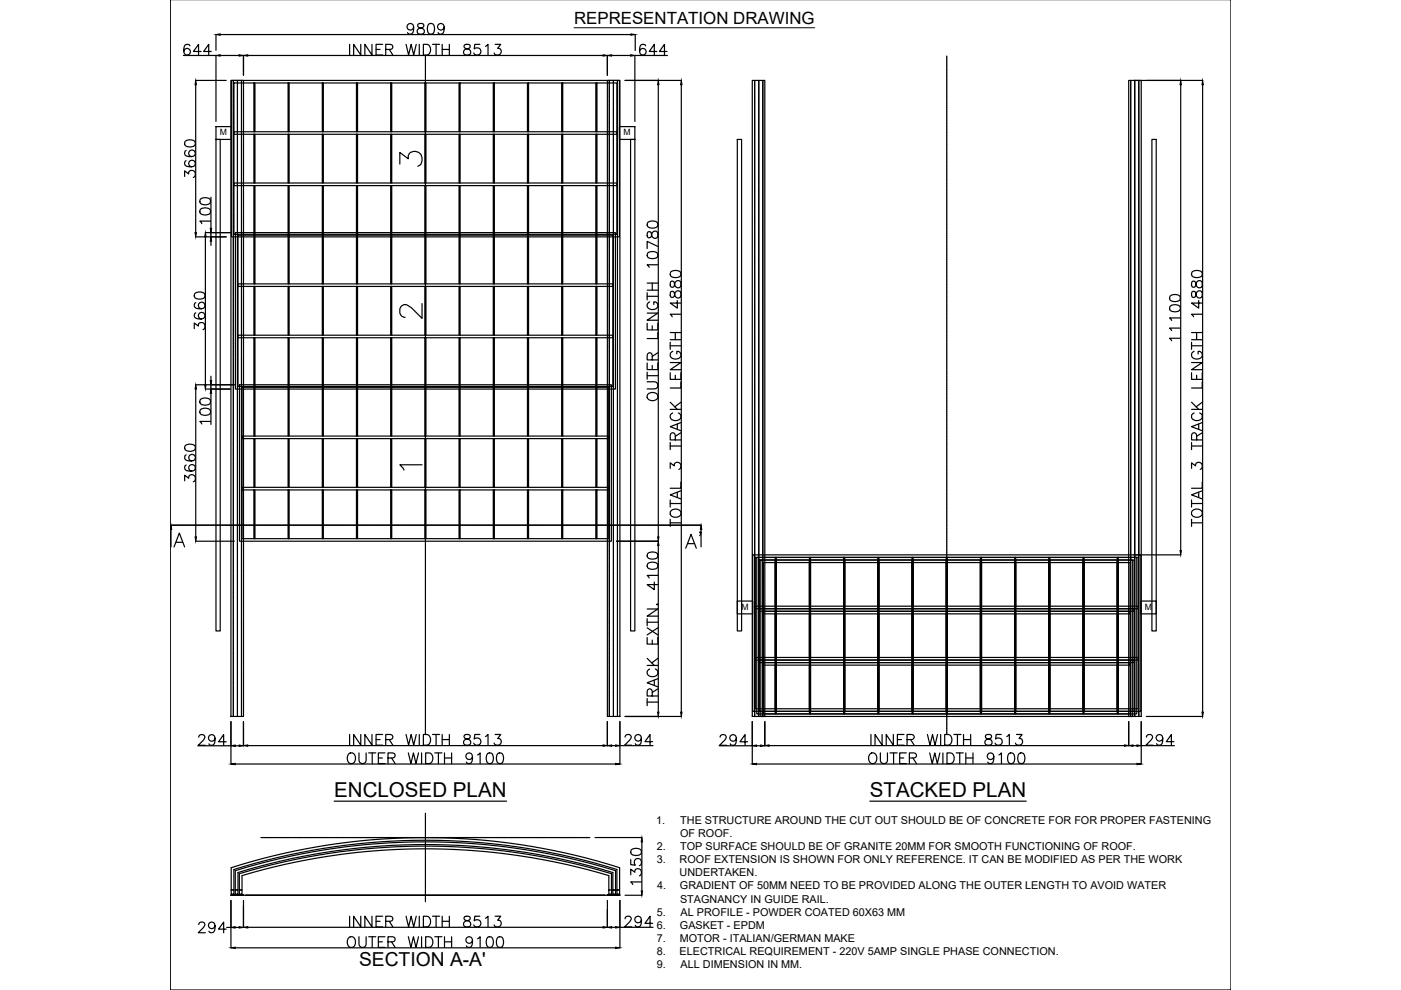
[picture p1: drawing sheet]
<svg xmlns="http://www.w3.org/2000/svg" width="297mm" height="210mm" viewBox="0 0 297 210" stroke-linecap="round" stroke-linejoin="round" font-family="sans-serif">
<!-- layer: 0 -->
<g fill="none" stroke="#000" stroke-width=".25">
<path d="M36.1 -.1v210h224.9v-210M38.9 11.8h6.9M40.3 9.7a.68 .68 0 0 0-1-.2 1.35 1.35 0 0 0 .3 2.2 .71 .71 0 0 0 .8-.7 .71 .71 0 0 0-.7-.7 .71 .71 0 0 0-.7 .6M41.5 17.1h6.5M41.5 18v31.3M42.6 10.9h-1.6l1.1-1.5v2.3M44.8 10.9h-1.6l1.1-1.5v2.3M45.8 7.3v3.4M45.8 11.7v14.1M46.7 11.8h4M46.7 7.3h87.1M49 17.1h2.6v134.8h-2.6z"/>
<path d="M51.6 11.7v4.3M52.5 11.8h75.4M74.1 9.4v2.3M76.5 9.4v2.3l-1.5-2.3v2.3M78.9 9.4v2.3l-1.5-2.3v2.3M79.7 10.5h.9M81.1 9.4h-1.4v2.3h1.4M81.8 10.5l1.3-.1a.53 .53 0 0 0 0-.9l-1.3-.1v2.3M82.5 10.5l.8 1.2M86.1 9.4l.5 2.3 .6-2.3 .5 2.3 .6-2.3M87.7 5.7a.71 .71 0 0 1-1 .6 .71 .71 0 0 1-.2-1.1 .71 .71 0 0 1 1.1 .1 2.02 2.02 0 0 1-.2 1.8 .64 .64 0 0 1-1-.2M88.7 5.1a.45 .45 0 0 0 .2 .7 .84 .84 0 0 1 .9 .3 .84 .84 0 0 1 .1 .9 .81 .81 0 0 1-.9 .2 .81 .81 0 0 1-.5-.7 1.36 1.36 0 0 1 1.3-.8l.1-.4a.86 .86 0 0 0-1.2-.2z"/>
<path d="M88.9 9.4v2.3M89.8 9.4h.7a1.2 1.2 0 0 1 .8 1.1 1.2 1.2 0 0 1-.8 1.2h-.7zM90.9 5.1a.74 .74 0 0 1 1.1 .3 1.86 1.86 0 0 1-.2 1.7 .72 .72 0 0 1-1.1-.3 1.86 1.86 0 0 1 .2-1.7zM91.7 9.4h1.5M92.5 9.4v2.3M93.8 9.4v2.3M93.8 10.5h1.5M94.2 5.7a.71 .71 0 0 1-1 .6 .71 .71 0 0 1-.3-1.1 .71 .71 0 0 1 1.2 .1 1.98 1.98 0 0 1-.3 1.8 .66 .66 0 0 1-.9-.2M95.3 9.4v2.3M98.5 9.5a.45 .45 0 0 0 .2 .8 .95 .95 0 0 1 1.1 .9 .75 .75 0 0 1-1 .5 .75 .75 0 0 1-.4-1l1-.4a.45 .45 0 0 0 .2-.8zM101.7 9.4h-1l-.2 1a.8 .8 0 0 1 1.3-.1 .8 .8 0 0 1-.2 1.3 .8 .8 0 0 1-1.2-.4M102.9 9.8l.6-.4v2.3"/>
<path d="M105 9.4h1.2l-.7 .9a.73 .73 0 0 1 .8 .8 .73 .73 0 0 1-1 .6l-.3-.1-.2-.4M128.8 17.1h2.6v134.8h-2.6zM128.8 11.7v4.3M129.7 11.8h4M132.5 17.1h12M134.6 11.8h6.9M134.6 11.7v14.1M134.7 7.3v3.4M136.9 9.7a.65 .65 0 0 0-.6-.3 .65 .65 0 0 0-.6 .4 1.32 1.32 0 0 0 .5 1.9 .7 .7 0 0 0 .8-.7 .7 .7 0 0 0-.6-.7 .7 .7 0 0 0-.8 .6M139.3 10.9h-1.6l1-1.5v2.3M139.6 18v95.8M141.4 10.9h-1.6l1.1-1.5v2.3"/>
<path d="M144.4 18v133M159.5 17.1h2.7v134.8h-2.7zM239.3 17.1h2.7v134.8h-2.7zM240.4 17.1h14.6M250.3 18v98.7M255 18v133M39.1 37.4v-1.2l.9 .7a.76 .76 0 0 1 1.1-.7 .76 .76 0 0 1 .2 1.2l-.3 .2M39.3 30a1.73 1.73 0 0 1 2 0 .73 .73 0 0 1-.3 1 1.82 1.82 0 0 1-1.7-.2zM39.5 34.1a.65 .65 0 0 0-.4 .6 .65 .65 0 0 0 .5 .6 1.68 1.68 0 0 0 1.7-.3 .7 .7 0 0 0-.3-1 .7 .7 0 0 0-1 .5 .7 .7 0 0 0 .6 .9M39.5 31.9a.65 .65 0 0 0-.4 .6 .65 .65 0 0 0 .5 .6 1.68 1.68 0 0 0 1.7-.2 .7 .7 0 0 0-.3-1 .7 .7 0 0 0-1 .4 .7 .7 0 0 0 .6 .9M45.8 26.8h3.3v2.8h-3.3zM45.8 29.6h.9v104.2h-.9z"/>
<path d="M131.3 26.8h3.3v2.8h-3.3zM133.7 29.6h.9v104.2h-.9zM156.3 29.6h.9v104.2h-.9zM244.2 29.6h.9v104.2h-.9zM41.5 50.2h6.5M42.5 44.4a1.78 1.78 0 0 1 2 0 .74 .74 0 0 1-.3 1.1 1.9 1.9 0 0 1-1.7-.2zM42.5 42.2a1.78 1.78 0 0 1 2 0 .74 .74 0 0 1-.3 1.1 1.82 1.82 0 0 1-1.7-.2zM43.5 49.3h5.3M43.5 50.2v31.4M44.6 46.9h-2.2l.4 .5M44.7 41.8v6.6M44.7 49.3v.9"/>
<path d="M44.7 51.1v.9M137.3 53.7a1.77 1.77 0 0 1 2.1 0 .74 .74 0 0 1-.3 1 1.9 1.9 0 0 1-1.8-.2l-.1-.3zM137.3 49.2a.83 .83 0 0 0 .2 1.2h.2a1.19 1.19 0 0 0 .6-1.1 .62 .62 0 0 1 .7-.3 .62 .62 0 0 1 .5 .6v.4a.65 .65 0 0 1-.7 .6 .65 .65 0 0 1-.6-.7l-.1-.5a.46 .46 0 0 0-.8-.2zM137.3 47.2a1.72 1.72 0 0 1 2.1 0 .74 .74 0 0 1-.3 1.1 1.86 1.86 0 0 1-1.8-.3l-.1-.3zM139.5 56.1h-2.3l.4 .6M139.5 52.3l-2.3-1.1v1.5M142.2 59.7a.87 .87 0 0 0 .2 1.2l.5-.1 .1-.2a.84 .84 0 0 1 .2-.9 .84 .84 0 0 1 .9-.1 .81 .81 0 0 1 .3 .9 .81 .81 0 0 1-.8 .5 1.36 1.36 0 0 1-.7-1.3zM142.2 57.7a1.73 1.73 0 0 1 2.1 0 .74 .74 0 0 1-.4 1.1 1.86 1.86 0 0 1-1.7-.3zM252.7 59.7a.87 .87 0 0 0 .2 1.2l.5-.1 .1-.2a.95 .95 0 0 1 1-1.1 .75 .75 0 0 1 .4 1 .75 .75 0 0 1-1 .4l-.4-1a.45 .45 0 0 0-.8-.2zM252.7 57.7a1.74 1.74 0 0 1 2.1 0 .74 .74 0 0 1-.3 1.1 1.87 1.87 0 0 1-1.8-.3zM41.2 69.7v-1.2l.9 .6a.73 .73 0 0 1 .8-.7 .73 .73 0 0 1 .6 1l-.2 .3-.3 .2M41.3 62.2a1.72 1.72 0 0 1 2 0 .74 .74 0 0 1-.3 1.1 1.9 1.9 0 0 1-1.7-.2l-.1-.3z"/>
<path d="M41.5 66.3a.65 .65 0 0 0-.3 .7 .65 .65 0 0 0 .4 .5 1.31 1.31 0 0 0 1.9-.5 .7 .7 0 0 0-.7-.8 .7 .7 0 0 0-.8 .7 .7 .7 0 0 0 .7 .7M41.5 64.2a.66 .66 0 0 0-.2 .9 1.72 1.72 0 0 0 2 0 .71 .71 0 0 0-.3-1 .71 .71 0 0 0-.9 .5 .71 .71 0 0 0 .6 .9M44.7 79.8v.9M137.2 77v1.4h2.3v-1.4M137.2 68.5v1.4h2.3v-1.4M137.2 66.4h2.3l-2.3 1.5h2.3M137.2 62.1v1.5M137.2 78.9v1.5M137.2 79.7h2.3M137.2 62.8h2.3M137.2 61.5h2.3M137.2 60h2.3"/>
<path d="M137.7 64a.83 .83 0 0 0-.5 1 .83 .83 0 0 0 .9 .6 .99 .99 0 0 0 1.1-.2 .99 .99 0 0 0 .2-1.1l-.5-.3h-.3v.6M138.3 76.3l-.1-1.3a.51 .51 0 0 0-.9 0l-.1 1.3h2.3M138.3 60v1.5M138.3 69.1v.8M138.3 77.5v.9M139.5 70.5v1.3h-2.3M139.5 74.8l-1.2 .8M142.1 79v1.4h2.3v-1.4M142.1 76.9h2.3l-2.3 1.5h2.3M142.1 72.6v1.5M142.1 73.3h2.3M142.1 72h2.3"/>
<path d="M142.1 70.5h2.3M142.2 61.9a.85 .85 0 0 0 .2 1.2l.5-.1 .1-.3a.84 .84 0 0 1 .2-.8 .84 .84 0 0 1 .9-.1 .81 .81 0 0 1 .3 .9 .81 .81 0 0 1-.8 .5 1.36 1.36 0 0 1-.7-1.3zM142.6 74.5a.83 .83 0 0 0-.5 .9 .83 .83 0 0 0 .9 .7 .99 .99 0 0 0 1-.2 .99 .99 0 0 0 .3-1.1l-.5-.3h-.3v.5M143.2 70.5v1.5M143.2 79.6v.8M143.6 63.7v1.6l-1.5-1h2.3M144.4 66.6h-2.3l.4 .6M248.1 64.9a1.77 1.77 0 0 1 2 0 .72 .72 0 0 1-.3 1.1 1.9 1.9 0 0 1-1.7-.2l-.1-.3zM248.1 62.8a1.77 1.77 0 0 1 2 0 .72 .72 0 0 1-.3 1 1.9 1.9 0 0 1-1.7-.2l-.1-.3zM250.2 71.7h-2.2l.4 .6M250.2 69.6h-2.2l.4 .5M250.2 67.4h-2.2l.4 .5"/>
<path d="M252.6 79v1.4h2.3v-1.4M252.6 76.9h2.3l-2.3 1.5h2.3M252.6 73.3h2.3M252.6 72h2.3M252.6 70.5h2.3M252.6 72.6v1.5M252.7 61.9a.85 .85 0 0 0 .2 1.2l.5-.1 .1-.3a.95 .95 0 0 1 1-1 .75 .75 0 0 1 .4 .9 .75 .75 0 0 1-1 .5l-.2-.3-.2-.7a.45 .45 0 0 0-.8-.2zM253.2 74.5a.83 .83 0 0 0-.6 .9 .83 .83 0 0 0 .9 .7 .99 .99 0 0 0 1.1-.2 .99 .99 0 0 0 .2-1.1l-.4-.3h-.4v.5M253.7 70.5v1.5M253.7 79.6v.8M254.1 63.7v1.6l-1.5-1h2.3M254.9 66.6h-2.3l.5 .6"/>
<path d="M39.3 94.5a1.78 1.78 0 0 1 2 0 .74 .74 0 0 1-.3 1.1 1.82 1.82 0 0 1-1.7-.2zM39.5 98.6a.65 .65 0 0 0-.4 .6 .65 .65 0 0 0 .5 .6 1.68 1.68 0 0 0 1.7-.2 .7 .7 0 0 0-.3-1.1 .7 .7 0 0 0-1 .5 .7 .7 0 0 0 .7 .9M39.5 96.4a.65 .65 0 0 0-.4 .7 .65 .65 0 0 0 .5 .5 1.68 1.68 0 0 0 1.7-.2 .7 .7 0 0 0-.3-1 .7 .7 0 0 0-1 .5 .7 .7 0 0 0 .7 .8M41.5 81.6h8.2M41.5 82.5v31.3M42.5 86.9a1.73 1.73 0 0 1 2 0 .74 .74 0 0 1-.3 1.1 1.86 1.86 0 0 1-1.7-.3zM42.5 84.7a1.73 1.73 0 0 1 2 0 .74 .74 0 0 1-.3 1.1 1.9 1.9 0 0 1-1.7-.2zM43.5 82.5h5.3M44.6 89.3h-2.2l.4 .6M44.7 81.6v.9M44.7 83.4v6.6M137.2 80.9h1.6a.77 .77 0 0 1 .7 .8 .77 .77 0 0 1-.7 .8h-1.6"/>
<path d="M137.3 83.6a1.32 1.32 0 0 1 2.2 .3 1.13 1.13 0 0 1-1.2 1.1 1.13 1.13 0 0 1-1.1-1.1zM142.1 99.3v-1.2l.9 .7a.73 .73 0 0 1 .8-.8 .73 .73 0 0 1 .6 1l-.1 .3-.4 .2M142.1 93.8v1.5M142.1 94.6h2.3M142.1 86.8h2.3M142.1 85.3l1.5 1.5M142.6 87.6a.83 .83 0 0 0-.5 .9 .83 .83 0 0 0 .9 .7 .99 .99 0 0 0 1-.2 .99 .99 0 0 0 .3-1.1l-.5-.3M143.2 93.3l-.1-1.3a.52 .52 0 0 0-.9 0l-.1 1.3h2.3M143.6 89.9v1.1M144.4 89.6l-2.3 .9 2.3 .8M144.4 81v1.3h-2.3M144.4 91.8l-1.2 .7"/>
<path d="M144.4 85.3l-1.3 1M252.6 99.3v-1.2l.9 .7a.73 .73 0 0 1 .8-.8 .73 .73 0 0 1 .6 1l-.1 .3-.3 .2M252.6 94.6h2.3M252.6 86.8h2.3M252.6 93.8v1.5M252.6 85.3l1.5 1.5M253.2 87.6a.83 .83 0 0 0-.6 .9 .83 .83 0 0 0 .9 .7 .99 .99 0 0 0 1.1-.2 .99 .99 0 0 0 .2-1.1l-.4-.3M253.7 93.3l-.1-1.3a.53 .53 0 0 0-.9 0l-.1 1.3h2.3M254.1 89.9v1.1M254.9 89.6l-2.3 .9 2.3 .8M254.9 81v1.3h-2.3M254.9 91.8l-1.2 .7"/>
<path d="M254.9 85.3l-1.3 1M36.3 112.3v3.7M36.9 116l1.1-3 1.1 3M37.3 115h1.4M39.2 101.9v-1.1l.8 .6a.73 .73 0 0 1 .8-.8 .73 .73 0 0 1 .6 1l-.1 .3-.3 .3M41.5 114.7h8.2M130.7 114.7h8.9M137.3 119.5a1.72 1.72 0 0 1 2.1 0 .74 .74 0 0 1-.3 1.1 1.86 1.86 0 0 1-1.8-.2l-.1-.3zM137.3 117.4a1.72 1.72 0 0 1 2.1 0 .74 .74 0 0 1-.3 1 1.86 1.86 0 0 1-1.8-.2l-.1-.3zM139.6 115.7v35.3M142.1 110.9h2.3M142.1 106v1.5"/>
<path d="M142.1 110.1v1.5M142.1 106.8h2.3M142.2 108.4a1.32 1.32 0 0 1 2.2 .2 1.19 1.19 0 0 1-.9 1.1 1.19 1.19 0 0 1-1.3-.5zM143.6 104.4v1.1M144.4 104.1l-2.3 .8 2.3 .9M144.4 102.2v1.3h-2.3M240.4 117.6h9.9M252.6 110.9h2.3M252.6 106.8h2.3M252.6 106v1.5M252.6 110.1v1.5M252.7 108.4a1.32 1.32 0 0 1 2.2 .2 1.19 1.19 0 0 1-.8 1.1 1.19 1.19 0 0 1-1.4-.5z"/>
<path d="M254.1 104.4v1.1M254.9 104.1l-2.3 .8 2.3 .9M254.9 102.2v1.3h-2.3M137.2 135.2v1.4h2.3v-1.4M137.2 129.1h2.3l-2.3 1.5h2.3M137.2 131.2v1.5M137.2 139.6l1.5 1.5M137.2 133.1l2.3 1.5M137.2 131.9h2.3M138.3 135.7v.9M138.7 123.4v1.6l-1.5-1.1h2.3M139.3 128.1h.2z"/>
<path d="M139.5 122h-2.3l.4 .5M139.5 139.6l-1.3 1M139.5 133.1l-2.3 1.5M156.3 127.4h3.3v2.8h-3.3zM241.9 127.4h3.2v2.8h-3.2zM41.9 158.1h7.1M42.1 156.3l.1-.3a.72 .72 0 0 1 1.1 0 .71 .71 0 0 1-.2 .9l-1.1 1.1h1.5M45.6 156.5a.7 .7 0 0 1-1 .6 .7 .7 0 0 1-.2-1.1 .7 .7 0 0 1 1.1 .1 2.08 2.08 0 0 1-.2 1.8 .68 .68 0 0 1-1-.2M48 157.3h-1.7l1.1-1.5v2.2M49 153v9M49.9 158.1h.8M51.6 153v5.1"/>
<path d="M52.5 158.1h75.4M73.8 160a.84 .84 0 0 1 1-.3 .84 .84 0 0 1 .6 .8 .99 .99 0 0 1-.3 1.1 .99 .99 0 0 1-1 .2 1.4 1.4 0 0 1-.3-1.8zM74.1 155.7v2.3M76.1 159.6v1.7a.77 .77 0 0 0 .8 .6 .77 .77 0 0 0 .7-.6v-1.7M76.5 155.7v2.3l-1.5-2.3v2.3M78.2 159.6h1.5M78.9 155.7v2.3l-1.5-2.3v2.3M78.9 159.6v2.3M79.7 156.8h.9M81.1 155.7h-1.4v2.3h1.4M81.6 159.6h-1.4v2.3h1.4M81.8 156.8l1.3-.1a.53 .53 0 0 0 0-.9l-1.3-.1v2.3"/>
<path d="M82.5 156.8l.8 1.2M86.1 155.7l.5 2.3 .6-2.3 .5 2.3 .6-2.3M86.6 159.6l.5 2.3 .6-2.3 .5 2.3 .5-2.3M88.9 155.7v2.3M89.4 159.6v2.3M89.8 155.7h.7a1.2 1.2 0 0 1 .8 1.2 1.2 1.2 0 0 1-.8 1.1h-.7zM90.3 159.6h.7a1.21 1.21 0 0 1 .8 1.2 1.21 1.21 0 0 1-.8 1.1h-.7zM91.7 155.7h1.5M92.2 159.6h1.5M92.5 155.7v2.3M92.9 159.6v2.3M93.8 156.8h1.5"/>
<path d="M93.8 155.7v2.3M94.2 159.6v2.3M95.3 155.7v2.3M95.8 159.6v2.3M98.5 155.8a.45 .45 0 0 0 .2 .8 .95 .95 0 0 1 1.1 1 .75 .75 0 0 1-1 .4 .75 .75 0 0 1-.4-1l1-.4a.45 .45 0 0 0 .2-.8zM101.7 155.7h-1l-.2 1a.8 .8 0 0 1 1.3 0 .8 .8 0 0 1-.2 1.2 .8 .8 0 0 1-1.2-.3M102.9 156.2l.6-.5v2.3M103.4 159.7a.73 .73 0 0 1 1.1 .4 1.82 1.82 0 0 1-.2 1.7 .74 .74 0 0 1-1.1-.3 1.88 1.88 0 0 1 .2-1.8zM105 155.7h1.2l-.7 .9a.73 .73 0 0 1 .8 .8 .73 .73 0 0 1-1 .6l-.3-.1-.2-.3M105.6 159.7a.74 .74 0 0 1 1 .4 1.82 1.82 0 0 1-.2 1.7 .74 .74 0 0 1-1-.3 1.92 1.92 0 0 1 .2-1.8zM128.8 153v5.1M129.7 158.1h.8"/>
<path d="M131.4 158.1h7M131.4 153v9M132.5 151.9h12M132.5 156.3l.1-.4 .4-.2 .6 .1a.51 .51 0 0 1 .1 .8l-1.3 1.4h1.5M136 156.5a.7 .7 0 0 1-1 .6 .7 .7 0 0 1-.3-1.1 .7 .7 0 0 1 1.2 .1 1.99 1.99 0 0 1-.2 1.8 .67 .67 0 0 1-1-.2M137.2 148.9h2.3M137.2 148.1v1.5M137.2 141.1h2.3M137.7 141.9a.83 .83 0 0 0-.5 .9 .83 .83 0 0 0 .9 .7 .99 .99 0 0 0 1.1-.3 .99 .99 0 0 0 .2-1l-.5-.3M138.3 147.6l-.1-1.3a.51 .51 0 0 0-.9 0l-.1 1.3h2.3M138.4 157.3h-1.7l1.1-1.6v2.3M138.7 144.2v1.1"/>
<path d="M139.5 143.9l-2.3 .9 2.3 .8M139.5 146.1l-1.2 .7M152.5 158.1h7M152.7 156.3l.1-.3 .3-.2 .7 .1a.53 .53 0 0 1 .1 .7l-1.3 1.4h1.5M156.1 156.5a.7 .7 0 0 1-.9 .6 .7 .7 0 0 1-.3-1.1 .7 .7 0 0 1 1.1 .1 2.08 2.08 0 0 1-.2 1.8 .68 .68 0 0 1-1-.2M158.5 157.3h-1.6l1.1-1.5v2.2M159.5 153v9M160.4 158.1h.8M162.2 153v5.1M163.1 158.1h75.3M184.6 159.7a1.04 1.04 0 0 1 1.2 .4 1.04 1.04 0 0 1 0 1.3 .83 .83 0 0 1-1 .5 .83 .83 0 0 1-.6-.9 1.37 1.37 0 0 1 .4-1.3zM184.7 155.7v2.3"/>
<path d="M186.7 159.6v1.7a.76 .76 0 0 0 .7 .6 .76 .76 0 0 0 .8-.6v-1.7M187 155.7v2.3l-1.5-2.3v2.3M188.7 159.6h1.5M189.4 155.7v2.3l-1.5-2.3v2.3M189.5 159.6v2.3M190.3 156.8h.8M191.7 155.7h-1.4v2.3h1.4M192.2 159.6h-1.4v2.3h1.4M192.3 156.8h1a.58 .58 0 0 0 .5-.6l-.2-.4-.3-.1h-1v2.3M193.1 156.8l.7 1.2M196.6 155.7l.6 2.3 .5-2.3 .5 2.3 .6-2.3M197.1 159.6l.6 2.3 .5-2.3 .5 2.3 .6-2.3"/>
<path d="M199.4 155.7v2.3M199.9 159.6v2.3M200.3 155.7h.8a1.21 1.21 0 0 1 .7 1.2 1.21 1.21 0 0 1-.7 1.1h-.8zM200.8 159.6h.7a1.21 1.21 0 0 1 .8 1.2 1.21 1.21 0 0 1-.8 1.1h-.7zM202.2 155.7h1.5M202.7 159.6h1.5M203 155.7v2.3M203.5 159.6v2.3M204.3 156.8h1.5M204.3 155.7v2.3M204.8 159.6v2.3M205.8 155.7v2.3"/>
<path d="M206.3 159.6v2.3M209 155.8a.46 .46 0 0 0 .3 .8 .94 .94 0 0 1 1 1 .75 .75 0 0 1-.9 .4 .75 .75 0 0 1-.5-1l.2-.2 .8-.2a.45 .45 0 0 0 .2-.8zM212.3 155.7h-1.1l-.1 1a.8 .8 0 0 1 1.2 0 .8 .8 0 0 1-.2 1.2 .8 .8 0 0 1-1.1-.3M213.5 156.2l.5-.5v2.3M213.9 159.7a.74 .74 0 0 1 1.1 .4 1.86 1.86 0 0 1-.2 1.7 .74 .74 0 0 1-1.1-.3 1.88 1.88 0 0 1 .2-1.8zM215.5 155.7h1.2l-.7 .9a.76 .76 0 0 1 .8 1 .76 .76 0 0 1-1.3 .3l-.2-.3M216.1 159.7a.74 .74 0 0 1 1.1 .4 1.86 1.86 0 0 1-.2 1.7 .74 .74 0 0 1-1.1-.3 1.88 1.88 0 0 1 .2-1.8zM239.3 153v5.1M240.2 158.1h.9M242 158.1h7M242 153v9M243.1 151.9h11.9"/>
<path d="M243.1 156.3l.1-.4 .3-.2 .6 .1a.52 .52 0 0 1 .2 .8l-1.3 1.4h1.5M246.5 156.5a.71 .71 0 0 1-.9 .6 .71 .71 0 0 1-.3-1.1 .71 .71 0 0 1 1.1 .1 2.03 2.03 0 0 1-.2 1.8 .67 .67 0 0 1-1-.2M248.9 157.3h-1.6l1.1-1.6v2.3M49.9 162h80.6M70.9 169.9h36.5M80.2 160.7h.9M82.3 160.7l1.3-.1a.53 .53 0 0 0 0-.9l-1.3-.1v2.3M83 160.7l.8 1.2M94.2 160.7h1.6M100.2 160.4a.71 .71 0 0 1-1 .6 .71 .71 0 0 1-.3-1.1 .71 .71 0 0 1 1.2 .1 1.98 1.98 0 0 1-.2 1.8 .68 .68 0 0 1-1-.2M101.3 160.1l.5-.5v2.3M126.1 177.6h10"/>
<path d="M136.1 178.5v10.4M160.4 162h80.7M184.4 169.9h33.2M190.8 160.7h.8M192.8 160.7l1.3-.1a.53 .53 0 0 0 0-.9l-1.3-.1v2.3M193.6 160.7l.7 1.2M204.8 160.7h1.5M210.7 160.4a.71 .71 0 0 1-1 .6 .71 .71 0 0 1-.2-1.1 .71 .71 0 0 1 1.1 .1 2.02 2.02 0 0 1-.2 1.8 .66 .66 0 0 1-1-.2M211.8 160.1l.5-.5v2.3M42.1 196l.1-.3a.72 .72 0 0 1 1.1 0 .71 .71 0 0 1-.2 1l-1.1 1.1h1.5M45.6 196.3a.7 .7 0 0 1-1 .5 .7 .7 0 0 1-.2-1.1 .7 .7 0 0 1 1.1 .1 2.06 2.06 0 0 1-.2 1.8 .66 .66 0 0 1-1-.2M48 197h-1.7l1.1-1.5v2.3"/>
<path d="M48.1 196.6h.9M49 189.7h2.6v.1h-2.6zM49 190.9v10.1M49 184a135.9 135.9 0 0 1 82.4 0v4.7h-.6v-4.3a136 136 0 0 0-81.2 0v4.3h-.6zM49 188.7h.6v.9h-.6zM49.9 196.6h.8M49.9 184.6a135.9 135.9 0 0 1 80.6 0v4.1h-.6v-3.7a136 136 0 0 0-79.4 0v3.7h-.6zM49.9 188.7h.6v.9h-.6zM50.7 188.7h.6v.9h-.6zM51.6 190.9v5.7M52.5 196.6h75.4M73.8 198.9a.84 .84 0 0 1 1-.3 .84 .84 0 0 1 .6 .9 .99 .99 0 0 1-.3 1 .99 .99 0 0 1-1 .3 1.42 1.42 0 0 1-.3-1.9z"/>
<path d="M74.1 194.3v2.2M76.1 198.6v1.6a.77 .77 0 0 0 .8 .7 .77 .77 0 0 0 .7-.7v-1.6M76.5 194.3v2.2l-1.5-2.2v2.2M78.2 198.6h1.5M78.9 194.3v2.2l-1.5-2.2v2.2M78.9 198.6v2.3M79.7 195.3h.9M80.2 199.7h.9M81.1 194.3h-1.4v2.2h1.4M81.6 198.6h-1.4v2.3h1.4M81.8 195.3l1.3-.1a.53 .53 0 0 0 0-.8l-1.3-.1v2.2M82.3 199.7l1.3-.1a.52 .52 0 0 0 0-.9l-1.3-.1v2.3"/>
<path d="M82.5 195.3l.8 1.2M83 199.7l.8 1.2M86.1 194.3l.5 2.2 .6-2.2 .5 2.2 .6-2.2M86.6 198.6l.5 2.3 .6-2.3 .5 2.3 .5-2.3M88.9 194.3v2.2M89.4 198.6v2.3M89.8 194.3h.7a1.2 1.2 0 0 1 .8 1.1 1.2 1.2 0 0 1-.8 1.1h-.7zM90.3 198.6h.7a1.2 1.2 0 0 1 .8 1.1 1.2 1.2 0 0 1-.8 1.2h-.7zM91.7 194.3h1.5M92.2 198.6h1.5M92.5 194.3v2.2M92.9 198.6v2.3"/>
<path d="M93.8 194.3v2.2M93.8 195.3h1.5M94.2 198.6v2.3M94.2 199.7h1.6M95.3 194.3v2.2M95.8 198.6v2.3M98.5 194.4a.45 .45 0 0 0 .2 .7 .95 .95 0 0 1 1.1 1 .75 .75 0 0 1-1 .4 .75 .75 0 0 1-.4-.9l1-.5a.45 .45 0 0 0 .2-.7zM100.2 199.4a.71 .71 0 0 1-1 .6 .71 .71 0 0 1-.3-1.1 .71 .71 0 0 1 1.2 0 2.01 2.01 0 0 1-.2 1.9 .67 .67 0 0 1-1-.3M101.3 199l.5-.4v2.3M101.7 194.3h-1l-.2 .9a.8 .8 0 0 1 1.3 0 .8 .8 0 0 1-.2 1.2 .8 .8 0 0 1-1.2-.3M102.9 194.7l.6-.4v2.2M103.4 198.7a.73 .73 0 0 1 1.1 .3 1.84 1.84 0 0 1-.2 1.8 .74 .74 0 0 1-1.1-.4 1.86 1.86 0 0 1 .2-1.7z"/>
<path d="M105 194.3h1.2l-.7 .8a.73 .73 0 0 1 .8 .9 .73 .73 0 0 1-1 .5l-.3-.1-.2-.3M105.6 198.7a.74 .74 0 0 1 1 .3 1.84 1.84 0 0 1-.2 1.8 .74 .74 0 0 1-1-.4 1.9 1.9 0 0 1 .2-1.7zM128.8 189.7h2.6v.1h-2.6zM128.8 190.9v5.7M129.1 188.7v-3.1a136 136 0 0 0-77.8 0v3.1h-.6v-3.5a136 136 0 0 1 78.9 0v3.5M129.1 188.7h.6v.9h-.6zM129.7 196.6h.8M129.9 188.7h.6v.9h-.6zM130.8 188.7h.6v.9h-.6zM131.4 190.9v10.1M131.4 196.6h7M132.5 189.8h3.6"/>
<path d="M132.5 194.8l.1-.3 .4-.2 .6 .1a.5 .5 0 0 1 .1 .7l-1.3 1.4h1.5M133.7 185.5v-1.2l.9 .6a.73 .73 0 0 1 .8-.7 .73 .73 0 0 1 .6 1l-.1 .3-.3 .2M133.7 182.2v1.1l1 .1a.8 .8 0 0 1 0-1.2 .8 .8 0 0 1 1.2 .2 .8 .8 0 0 1-.3 1.1M133.8 180.2a1.74 1.74 0 0 1 2.1 0 .74 .74 0 0 1-.3 1.1 1.88 1.88 0 0 1-1.8-.2zM136 195a.71 .71 0 0 1-1 .6 .71 .71 0 0 1-.3-1.1 .71 .71 0 0 1 1.2 .1 2.01 2.01 0 0 1-.2 1.8 .67 .67 0 0 1-1-.2M136 187h-2.3l.5 .5M138.4 195.8h-1.7l1.1-1.5v2.2M49.9 201h80.6"/>
</g>
<!-- layer: border -->
<path d="M49.5 17.1v134.8M50.3 17.1v134.8M51.2 17.1v134.8M129.2 17.1v134.8M130.1 17.1v134.8M130.9 17.1v134.8M160 17.1v134.8M160.9 17.1v134.8M161.7 17.1v134.8M239.7 17.1v134.8M240.6 17.1v134.8M241.4 17.1v134.8" fill="none" stroke="#000" stroke-width=".25"/>
<!-- layer: Segment support -->
<g fill="none" stroke="#000" stroke-width=".25">
<path d="M49.1 17.1h82.2v33.1h-82.2zM49.6 17.6h81.2v32.1h-81.2zM49.6 38.8h81.2v.6h-81.2zM49.6 27.9h81.2v.6h-81.2zM49.9 49.3h80.6v33.2h-80.6zM50.5 49.9h79.4v32h-79.4zM50.5 71.1h79.4v.5h-79.4zM50.5 60.2h79.4v.5h-79.4zM50.8 81.6h78.8v33.1h-78.8zM51.3 82.1h77.8v32.1h-77.8zM51.3 92.5h77.8v.5h-77.8zM51.3 103.3h77.8v.6h-77.8z"/>
<path d="M159.6 117.6h82.3v33.2h-82.3zM160.1 118.2h81.2v32.1h-81.2zM160.5 118.2h80.5v33.2h-80.5zM161 118.7h79.5v32.1h-79.5zM161.3 118.7h78.9v33.2h-78.9zM161.8 119.3h77.8v32.1h-77.8zM160.1 139.4h81.2v.5h-81.2zM160.1 128.5h81.2v.6h-81.2zM161 139.9h79.5v.6h-79.5zM161 129.1h79.5v.5h-79.5zM161.8 129.6h77.8v.6h-77.8zM161.8 140.5h77.8v.5h-77.8z"/>
</g>
<!-- layer: Bas -->
<g fill="none" stroke="#000" stroke-width=".25">
<path d="M53.8 17.6h.3v10.3h-.3zM61.1 17.6h.2v10.3h-.2zM68.3 17.6h.3v10.3h-.3zM75.6 17.6h.2v10.3h-.2zM82.8 17.6h.3v10.3h-.3zM90.1 17.6h.2v10.3h-.2zM97.3 17.6h.3v10.3h-.3zM104.6 17.6h.2v10.3h-.2zM111.8 17.6h.3v10.3h-.3zM119.1 17.6h.2v10.3h-.2zM126.3 17.6h.3v10.3h-.3zM53.8 28.5h.3v10.3h-.3z"/>
<path d="M53.8 39.4h.3v10.3h-.3zM61.1 28.5h.2v10.3h-.2zM61.1 39.4h.2v10.3h-.2zM68.3 28.5h.3v10.3h-.3zM68.3 39.4h.3v10.3h-.3zM75.6 28.5h.2v10.3h-.2zM75.6 39.4h.2v10.3h-.2zM82.8 28.5h.3v10.3h-.3zM82.8 39.4h.3v10.3h-.3zM90.1 28.5h.2v10.3h-.2zM90.1 39.4h.2v10.3h-.2zM97.3 28.5h.3v10.3h-.3z"/>
<path d="M97.3 39.4h.3v10.3h-.3zM104.6 28.5h.2v10.3h-.2zM104.6 39.4h.2v10.3h-.2zM111.8 28.5h.3v10.3h-.3zM111.8 39.4h.3v10.3h-.3zM119.1 28.5h.2v10.3h-.2zM119.1 39.4h.2v10.3h-.2zM126.3 28.5h.3v10.3h-.3zM126.3 39.4h.3v10.3h-.3zM53.8 49.9h.3v10.3h-.3zM61.1 49.9h.2v10.3h-.2zM68.3 49.9h.3v10.3h-.3z"/>
<path d="M75.6 49.9h.2v10.3h-.2zM82.8 49.9h.3v10.3h-.3zM90.1 49.9h.2v10.3h-.2zM97.3 49.9h.3v10.3h-.3zM104.6 49.9h.2v10.3h-.2zM111.8 49.9h.3v10.3h-.3zM119.1 49.9h.2v10.3h-.2zM126.3 49.9h.3v10.3h-.3zM53.8 60.7h.3v10.4h-.3zM53.8 71.6h.3v10.3h-.3zM61.1 60.7h.2v10.4h-.2zM61.1 71.6h.2v10.3h-.2z"/>
<path d="M68.3 60.7h.3v10.4h-.3zM68.3 71.6h.3v10.3h-.3zM75.6 60.7h.2v10.4h-.2zM75.6 71.6h.2v10.3h-.2zM82.8 60.7h.3v10.4h-.3zM82.8 71.6h.3v10.3h-.3zM90.1 60.7h.2v10.4h-.2zM90.1 71.6h.2v10.3h-.2zM97.3 60.7h.3v10.4h-.3zM97.3 71.6h.3v10.3h-.3zM104.6 60.7h.2v10.4h-.2zM104.6 71.6h.2v10.3h-.2z"/>
<path d="M111.8 60.7h.3v10.4h-.3zM111.8 71.6h.3v10.3h-.3zM119.1 60.7h.2v10.4h-.2zM119.1 71.6h.2v10.3h-.2zM126.3 60.7h.3v10.4h-.3zM126.3 71.6h.3v10.3h-.3zM53.8 82.1h.3v10.4h-.3zM53.8 93h.3v10.3h-.3zM61.1 82.1h.2v10.4h-.2zM61.1 93h.2v10.3h-.2zM68.3 82.1h.3v10.4h-.3zM68.3 93h.3v10.3h-.3z"/>
<path d="M75.6 82.1h.2v10.4h-.2zM75.6 93h.2v10.3h-.2zM82.8 82.1h.3v10.4h-.3zM82.8 93h.3v10.3h-.3zM90.1 82.1h.2v10.4h-.2zM90.1 93h.2v10.3h-.2zM97.3 82.1h.3v10.4h-.3zM97.3 93h.3v10.3h-.3zM104.6 82.1h.2v10.4h-.2zM104.6 93h.2v10.3h-.2zM111.8 82.1h.3v10.4h-.3zM111.8 93h.3v10.3h-.3z"/>
<path d="M119.1 82.1h.2v10.4h-.2zM119.1 93h.2v10.3h-.2zM126.3 82.1h.3v10.4h-.3zM126.3 93h.3v10.3h-.3zM53.8 103.9h.3v10.3h-.3zM61.1 103.9h.2v10.3h-.2zM68.3 103.9h.3v10.3h-.3zM75.6 103.9h.2v10.3h-.2zM82.8 103.9h.3v10.3h-.3zM90.1 103.9h.2v10.3h-.2zM97.3 103.9h.3v10.3h-.3zM104.6 103.9h.2v10.3h-.2z"/>
<path d="M111.8 103.9h.3v10.3h-.3zM119.1 103.9h.2v10.3h-.2zM126.3 103.9h.3v10.3h-.3zM164.4 118.2h.2v10.3h-.2zM164.4 118.7h.2v10.4h-.2zM164.4 119.3h.2v10.3h-.2zM171.6 118.2h.2v10.3h-.2zM171.6 118.7h.2v10.4h-.2zM171.6 119.3h.2v10.3h-.2zM178.9 118.2h.2v10.3h-.2zM178.9 118.7h.2v10.4h-.2zM178.9 119.3h.2v10.3h-.2z"/>
<path d="M186.1 118.2h.2v10.3h-.2zM186.1 118.7h.2v10.4h-.2zM186.1 119.3h.2v10.3h-.2zM193.4 118.2h.2v10.3h-.2zM193.4 118.7h.2v10.4h-.2zM193.4 119.3h.2v10.3h-.2zM200.6 118.2h.2v10.3h-.2zM200.6 118.7h.2v10.4h-.2zM200.6 119.3h.2v10.3h-.2zM207.9 118.2h.2v10.3h-.2zM207.9 118.7h.2v10.4h-.2zM207.9 119.3h.2v10.3h-.2z"/>
<path d="M215.1 118.2h.2v10.3h-.2zM215.1 118.7h.2v10.4h-.2zM215.1 119.3h.2v10.3h-.2zM222.4 118.2h.2v10.3h-.2zM222.4 118.7h.2v10.4h-.2zM222.4 119.3h.2v10.3h-.2zM229.6 118.2h.2v10.3h-.2zM229.6 118.7h.2v10.4h-.2zM229.6 119.3h.2v10.3h-.2zM236.9 118.2h.2v10.3h-.2zM236.9 118.7h.2v10.4h-.2zM236.9 119.3h.2v10.3h-.2z"/>
<path d="M164.4 129.1h.2v10.3h-.2zM164.4 139.9h.2v10.4h-.2zM164.4 129.6h.2v10.3h-.2zM164.4 130.2h.2v10.3h-.2zM171.6 129.1h.2v10.3h-.2zM171.6 139.9h.2v10.4h-.2zM171.6 129.6h.2v10.3h-.2zM171.6 130.2h.2v10.3h-.2zM178.9 129.1h.2v10.3h-.2zM178.9 139.9h.2v10.4h-.2zM178.9 129.6h.2v10.3h-.2zM178.9 130.2h.2v10.3h-.2z"/>
<path d="M186.1 129.1h.2v10.3h-.2zM186.1 139.9h.2v10.4h-.2zM186.1 129.6h.2v10.3h-.2zM186.1 130.2h.2v10.3h-.2zM193.4 129.1h.2v10.3h-.2zM193.4 139.9h.2v10.4h-.2zM193.4 129.6h.2v10.3h-.2zM193.4 130.2h.2v10.3h-.2zM200.6 129.1h.2v10.3h-.2zM200.6 139.9h.2v10.4h-.2zM200.6 129.6h.2v10.3h-.2zM200.6 130.2h.2v10.3h-.2z"/>
<path d="M207.9 129.1h.2v10.3h-.2zM207.9 139.9h.2v10.4h-.2zM207.9 129.6h.2v10.3h-.2zM207.9 130.2h.2v10.3h-.2zM215.1 129.1h.2v10.3h-.2zM215.1 139.9h.2v10.4h-.2zM215.1 129.6h.2v10.3h-.2zM215.1 130.2h.2v10.3h-.2zM222.4 129.1h.2v10.3h-.2zM222.4 139.9h.2v10.4h-.2zM222.4 129.6h.2v10.3h-.2zM222.4 130.2h.2v10.3h-.2z"/>
<path d="M229.6 129.1h.2v10.3h-.2zM229.6 139.9h.2v10.4h-.2zM229.6 129.6h.2v10.3h-.2zM229.6 130.2h.2v10.3h-.2zM236.9 129.1h.2v10.3h-.2zM236.9 139.9h.2v10.4h-.2zM236.9 129.6h.2v10.3h-.2zM236.9 130.2h.2v10.3h-.2zM164.4 140.5h.2v10.3h-.2zM164.4 141h.2v10.4h-.2zM171.6 140.5h.2v10.3h-.2zM171.6 141h.2v10.4h-.2z"/>
<path d="M178.9 140.5h.2v10.3h-.2zM178.9 141h.2v10.4h-.2zM186.1 140.5h.2v10.3h-.2zM186.1 141h.2v10.4h-.2zM193.4 140.5h.2v10.3h-.2zM193.4 141h.2v10.4h-.2zM200.6 140.5h.2v10.3h-.2zM200.6 141h.2v10.4h-.2zM207.9 140.5h.2v10.3h-.2zM207.9 141h.2v10.4h-.2zM215.1 140.5h.2v10.3h-.2zM215.1 141h.2v10.4h-.2z"/>
<path d="M222.4 140.5h.2v10.3h-.2zM222.4 141h.2v10.4h-.2zM229.6 140.5h.2v10.3h-.2zM229.6 141h.2v10.4h-.2zM236.9 140.5h.2v10.3h-.2zM236.9 141h.2v10.4h-.2z"/>
</g>
<!-- layer: OSY -->
<g fill="none" stroke="#000" stroke-width=".25">
<path d="M90.2 11.9v.8M90.2 12.7v.9M90.2 13.6v.9M90.2 14.6v.8M90.2 15.5v.8M90.2 16.4v.9M90.2 17.3v.9M90.2 18.2v.9M90.2 19.2v.8M200.7 11.9v.8M200.7 12.7v.9M200.7 13.6v.9"/>
<path d="M200.7 14.6v.8M200.7 15.5v.8M200.7 16.4v.9M200.7 17.3v.9M200.7 18.2v.9M200.7 19.2v.8M90.2 20.1v.3M90.2 20.4v.5M90.2 21v.3M90.2 21.4v.5M90.2 21.9v.3M90.2 22.3v.5"/>
<path d="M90.2 22.9v.2M90.2 23.2v.5M90.2 23.8v.3M90.2 24.1v.5M90.2 24.7v.3M90.2 25v.6M90.2 25.6v.3M90.2 26v.5M90.2 26.5v.3M90.2 26.9v.5M90.2 27.5v.2M90.2 27.8v.5"/>
<path d="M90.2 28.4v.3M90.2 28.7v.1M90.2 38.5v.3M90.2 38.9v.5M90.2 39.4v.3M90.2 39.8v.5M200.7 20.1v.3M200.7 20.4v.5M200.7 21v.3M200.7 21.4v.5M200.7 21.9v.3M200.7 22.3v.5"/>
<path d="M200.7 22.9v.2M200.7 23.2v.5M200.7 23.8v.3M200.7 24.1v.5M200.7 24.7v.3M200.7 25v.6M200.7 25.6v.3M200.7 26v.5M200.7 26.5v.3M200.7 26.9v.5M200.7 27.5v.2M200.7 27.8v.5"/>
<path d="M200.7 28.4v.3M200.7 28.7v.5M200.7 29.3v.3M200.7 29.6v.6M200.7 30.2v.3M200.7 30.6v.5M200.7 31.1v.3M200.7 31.5v.5M200.7 32.1v.2M200.7 32.4v.5M200.7 33v.3M200.7 33.3v.5"/>
<path d="M200.7 33.9v.3M200.7 34.3v.5M200.7 34.8v.3M200.7 35.2v.5M200.7 35.7v.3M200.7 36.1v.5M200.7 36.7v.2M200.7 37v.5M200.7 37.6v.3M200.7 37.9v.5M200.7 38.5v.3M200.7 38.9v.5"/>
<path d="M200.7 39.4v.3M200.7 39.8v.5M90.2 40.3v.3M90.2 40.7v.5M90.2 41.3v.3M90.2 41.6v.5M90.2 42.2v.3M90.2 42.5v.5M90.2 43.1v.3M90.2 43.5v.5M90.2 44v.3M90.2 44.4v.5"/>
<path d="M90.2 45v.2M90.2 45.3v.5M90.2 45.9v.3M90.2 46.2v.5M90.2 46.8v.3M90.2 47.1v.5M90.2 47.7v.3M90.2 48.1v.5M90.2 48.6v.3M90.2 49v.5M90.2 49.6v.2M90.2 49.9v.5"/>
<path d="M90.2 50.5v.3M90.2 50.8v.5M90.2 51.4v.3M90.2 51.7v.6M90.2 52.3v.3M90.2 52.7v.5M90.2 53.2v.3M90.2 53.6v.5M90.2 54.2v.2M90.2 54.5v.5M90.2 55.1v.3M90.2 55.4v.5"/>
<path d="M90.2 56v.3M90.2 56.3v.6M90.2 56.9v.3M90.2 57.3v.5M90.2 57.8v.3M90.2 58.2v.5M90.2 58.8v.2M90.2 59.1v.5M90.2 59.7v.3M200.7 40.3v.3M200.7 40.7v.5M200.7 41.3v.3"/>
<path d="M200.7 41.6v.5M200.7 42.2v.3M200.7 42.5v.5M200.7 43.1v.3M200.7 43.5v.5M200.7 44v.3M200.7 44.4v.5M200.7 45v.2M200.7 45.3v.5M200.7 45.9v.3M200.7 46.2v.5M200.7 46.8v.3"/>
<path d="M200.7 47.1v.5M200.7 47.7v.3M200.7 48.1v.5M200.7 48.6v.3M200.7 49v.5M200.7 49.6v.2M200.7 49.9v.5M200.7 50.5v.3M200.7 50.8v.5M200.7 51.4v.3M200.7 51.7v.6M200.7 52.3v.3"/>
<path d="M200.7 52.7v.5M200.7 53.2v.3M200.7 53.6v.5M200.7 54.2v.2M200.7 54.5v.5M200.7 55.1v.3M200.7 55.4v.5M200.7 56v.3M200.7 56.3v.6M200.7 56.9v.3M200.7 57.3v.5M200.7 57.8v.3"/>
<path d="M200.7 58.2v.5M200.7 58.8v.2M200.7 59.1v.5M200.7 59.7v.3M90.2 60v.5M90.2 60.6v.3M90.2 61v.4M90.2 71.1v.5M90.2 71.7v.2M90.2 72v.5M90.2 72.6v.3M90.2 72.9v.5"/>
<path d="M90.2 73.5v.3M90.2 73.8v.6M90.2 74.4v.3M90.2 74.8v.5M90.2 75.3v.3M90.2 75.7v.8M90.2 76.6v.9M90.2 77.5v.9M90.2 78.4v.9M90.2 79.4v.8M200.7 60v.5M200.7 60.6v.3"/>
<path d="M200.7 61v.5M200.7 61.5v.3M200.7 61.9v.5M200.7 62.4v.3M200.7 62.8v.5M200.7 63.4v.3M200.7 63.7v.5M200.7 64.3v.3M200.7 64.6v.5M200.7 65.2v.3M200.7 65.6v.5M200.7 66.1v.3"/>
<path d="M200.7 66.5v.5M200.7 67v.3M200.7 67.4v.5M200.7 68v.3M200.7 68.3v.5M200.7 68.9v.3M200.7 69.2v.5M200.7 69.8v.3M200.7 70.2v.5M200.7 70.7v.3M200.7 71.1v.5M200.7 71.7v.2"/>
<path d="M200.7 72v.5M200.7 72.6v.3M200.7 72.9v.5M200.7 73.5v.3M200.7 73.8v.6M200.7 74.4v.3M200.7 74.8v.5M200.7 75.3v.3M200.7 75.7v.8M200.7 76.6v.9M200.7 77.5v.9M200.7 78.4v.9"/>
<path d="M200.7 79.4v.8M90.2 80.3v.8M90.2 81.2v.9M90.2 82.1v.9M90.2 83.1v.8M90.2 84v.8M90.2 84.9v.8M90.2 85.8v.9M90.2 86.7v.9M90.2 87.7v.8M90.2 88.6v.8M90.2 89.5v.9"/>
<path d="M90.2 90.4v.9M90.2 91.3v.9M90.2 92.3v.8M90.2 93.2v.8M90.2 94.1v.9M90.2 95v.9M90.2 95.9v.4M200.7 80.3v.8M200.7 81.2v.9M200.7 82.1v.9M200.7 83.1v.8M200.7 84v.8"/>
<path d="M200.7 84.9v.8M200.7 85.8v.9M200.7 86.7v.9M200.7 87.7v.8M200.7 88.6v.8M200.7 89.5v.9M200.7 90.4v.9M200.7 91.3v.9M200.7 92.3v.8M200.7 93.2v.8M200.7 94.1v.9M200.7 95v.9"/>
<path d="M200.7 95.9v.9M200.7 96.9v.8M200.7 97.8v.8M200.7 98.7v.9M200.7 99.6v.9M90.2 102v.3M90.2 102.4v.8M90.2 103.3v.9M90.2 104.2v.9M90.2 105.1v.9M90.2 106.1v.8M90.2 107v.8"/>
<path d="M90.2 107.9v.9M90.2 108.8v.9M90.2 109.8v.8M90.2 110.7v.8M90.2 111.6v.9M90.2 112.5v.9M90.2 113.4v.9M90.2 114.4v.8M90.2 115.3v.8M90.2 116.2v.9M90.2 117.1v.9M90.2 118v.9"/>
<path d="M90.2 119v.8M90.2 119.9v.8M200.7 100.5v.9M200.7 101.5v.8M200.7 102.4v.8M200.7 103.3v.9M200.7 104.2v.9M200.7 105.1v.9M200.7 106.1v.8M200.7 107v.8M200.7 107.9v.9M200.7 108.8v.9"/>
<path d="M200.7 109.8v.8M200.7 110.7v.8M200.7 111.6v.9M200.7 112.5v.9M200.7 113.4v.9M200.7 114.4v.8M200.7 115.3v.8M200.7 116.2v.9M200.7 117.1v.9M200.7 118v.9M200.7 119v.8M200.7 119.9v.8"/>
<path d="M90.2 120.8v.9M90.2 121.7v.9M90.2 122.6v.9M90.2 123.6v.8M90.2 124.5v.8M90.2 125.4v.9M90.2 126.3v.9M90.2 127.2v.9M90.2 128.2v.8M90.2 129.1v.8M90.2 130v.9M90.2 130.9v.9"/>
<path d="M90.2 131.9h.1M90.2 132v.7M90.2 132.8h.1M90.2 132.9v.7M90.2 133.7h.1M90.2 133.8v.7M90.2 134.6v.1M90.2 134.7v.8M90.2 135.5v.1M90.2 135.7v.7M90.2 136.5h.1M90.2 136.6v.7"/>
<path d="M90.2 137.4h.1M90.2 137.5v.7M90.2 138.3h.1M90.2 138.4v.8M90.2 139.2v.1M90.2 139.3v.8M200.7 120.8v.9M200.7 121.7v.9M200.7 122.6v.9M200.7 123.6v.8M200.7 124.5v.8M200.7 125.4v.9"/>
<path d="M200.7 126.3v.9M200.7 127.2v.9M200.7 128.2v.8M200.7 129.1v.8M200.7 130v.9M200.7 130.9v.9M200.7 131.9h.1M200.7 132v.7M200.7 132.8h.1M200.7 132.9v.7M200.7 133.7h.1M200.7 133.8v.7"/>
<path d="M200.7 134.6v.1M200.7 134.7v.8M200.7 135.5v.1M200.7 135.7v.7M200.7 136.5h.1M200.7 136.6v.7M200.7 137.4h.1M200.7 137.5v.7M200.7 138.3h.1M200.7 138.4v.8M200.7 139.2v.1M200.7 139.3v.8"/>
<path d="M90.2 140.1v.1M90.2 140.3v.7M90.2 141.1h.1M90.2 141.2v.7M90.2 142h.1M90.2 142.1v.7M90.2 142.9v.1M90.2 143v.8M90.2 143.8v.1M90.2 143.9v.8M90.2 144.7v.1M90.2 144.9v.7"/>
<path d="M90.2 145.7h.1M90.2 145.8v.7M90.2 146.6h.1M90.2 146.7v.7M90.2 147.5v.1M90.2 147.6v.8M90.2 148.4v.1M90.2 148.5v.8M90.2 149.3v.1M90.2 149.5v.7M90.2 150.3h.1M90.2 150.4v.7"/>
<path d="M90.2 151.2h.1M90.2 151.3v.7M90.2 152.1v.1M90.2 152.2v.8M90.2 153v.1M90.2 153.1v.8M90.2 153.9v.1M90.2 154.1v.7M90.2 154.9h.1M90.2 155v.7M200.7 140.1v.1M200.7 140.3v.7"/>
<path d="M200.7 141.1h.1M200.7 141.2v.7M200.7 142h.1M200.7 142.1v.7M200.7 142.9v.1M200.7 143v.8M200.7 143.8v.1M200.7 143.9v.8M200.7 144.7v.1M200.7 144.9v.7M200.7 145.7h.1M200.7 145.8v.7"/>
<path d="M200.7 146.6h.1M200.7 146.7v.7M200.7 147.5v.1M200.7 147.6v.8M200.7 148.4v.1M200.7 148.5v.8M200.7 149.3v.1M200.7 149.5v.7M200.7 150.3h.1M200.7 150.4v.7M200.7 151.2h.1M200.7 151.3v.7"/>
<path d="M200.7 152.1v.1M200.7 152.2v.8M200.7 153v.1M200.7 153.1v.8M200.7 153.9v.1M200.7 154.1v.7M200.7 154.9h.1M200.7 155v.7M90.2 172.4v.3M90.2 172.8v.9M90.2 173.7v.9M90.2 174.6v.9"/>
<path d="M90.2 175.6v.8M90.2 176.5v.8M90.2 177.4v.9M90.2 178.3v.9M90.2 179.2v.9M90.2 180.2v.8M90.2 181.1v.8M90.2 182v.9M90.2 182.9v.9M90.2 183.8v.9M90.2 184.8v.8M90.2 185.7v.8"/>
<path d="M90.2 186.6v.9M90.2 187.5v.9M90.2 188.5v.8M90.2 189.4v.8M90.2 190.3v.9"/>
</g>
<!-- layer: 0 -->
<g fill="#000" stroke="#000" stroke-width=".21">
<path d="M41.5 17.1l.2 .9h-.4zM45.8 11.8l.9-.2v.3zM45.8 7.3l.9-.1v.3zM50.7 11.6l.9 .2-.9 .1zM51.6 11.8l.9-.2v.3zM127.9 11.6l.9 .2-.9 .1zM128.8 11.8l.9-.2v.3zM133.7 11.6l.9 .2-.9 .1zM133.8 7.2l.9 .1-.9 .2zM139.6 17.1l.1 .9h-.3zM144.4 17.1l.2 .9h-.3zM250.3 17.1l.2 .9h-.3z"/>
<path d="M255 17.1l.1 .9h-.3zM41.3 49.3h.4l-.2 .9zM43.5 49.3l.2 .9h-.3zM44.7 50.2l.2 .9h-.3zM44.6 48.4h.3l-.2 .9zM41.5 81.6l.2 .9h-.3zM43.4 81.6h.3l-.2 .9zM44.6 80.7h.3l-.2 .9zM44.7 82.5l.2 .9h-.3zM36.3 111.4l.1 .9h-.3zM41.4 113.8h.3l-.2 .9zM139.6 114.7l.1 1h-.3z"/>
<path d="M139.4 113.8h.3l-.1 .9zM250.2 116.7h.3l-.2 .9zM49 158.1l.9-.1v.3zM50.7 158l.9 .1-.9 .2zM51.6 158.1l.9-.2v.3zM127.9 157.9l.9 .2-.9 .1zM128.8 158.1l.9-.2v.3zM130.5 157.9l.9 .2-.9 .1zM139.4 151h.3l-.1 .9zM144.3 151h.3l-.2 .9zM159.5 158.1l.9-.1v.3zM161.2 158l1 .1-1 .2z"/>
<path d="M162.2 158.1l.9-.2v.3zM238.4 157.9l.9 .2-.9 .1zM239.3 158.1l.9-.2v.3zM241.1 157.9l.9 .2-.9 .1zM254.8 151h.3l-.1 .9zM49 162l.9-.2v.3zM130.5 161.8l.9 .2-.9 .1zM136.1 177.6l.1 .9h-.3zM159.5 162l.9-.2v.3zM241.1 161.8l.9 .2-.9 .1zM49 196.6l.9-.1v.3zM50.7 196.5l.9 .1-.9 .2z"/>
<path d="M51.6 196.6l.9-.1v.3zM127.9 196.5l.9 .1-.9 .2zM128.8 196.6l.9-.1v.3zM130.5 196.5l.9 .1-.9 .2zM135.9 188.9h.3l-.1 .9zM49 201l.9-.2v.3zM130.5 200.8l.9 .2-.9 .1z"/>
</g>
<!-- layer: HIDDEN -->
<path d="M36.3 111.4h106M55.3 177.6h69.8M52.1 189.8h76.2" fill="none" stroke="#000" stroke-width=".25"/>
<!-- layer: FASTNERS -->
<path d="M51.6 189.8h77.2" fill="none" stroke="#000" stroke-width=".25"/>
<!-- layer: ELE 1 -->
<path d="M121.7 5.9h51" fill="none" stroke="#000" stroke-width=".21"/>
<g font-size="6.6">
<text x="84" y="36.3">3</text>
<text x="84" y="68.8">2</text>
<text x="149.9" y="117.5" transform="rotate(-90 149.9 117.5)">A'</text>
</g>
<g font-size="4.4">
<text x="70.9" y="168.9">ENCLOSED PLAN</text>
<text x="184.4" y="168.9">STACKED PLAN</text>
</g>
<text font-size="4.1" x="76.1" y="204.8">SECTION A-A'</text>
<text font-size="4" x="84" y="100.9">1</text>
<text font-size="3.6" x="121.7" y="5.1">REPRESENTATION DRAWING</text>
<g font-size="2.3">
<text x="139.1" y="174.7">1.</text>
<text x="144.2" y="177.5">OF ROOF.</text>
<text x="144.2" y="174.7">THE STRUCTURE AROUND THE CUT OUT SHOULD BE OF CONCRETE FOR FOR PROPER FASTENING</text>
<text x="139.3" y="183.1">3.</text>
<text x="139.3" y="180.3">2.</text>
<text x="144.1" y="183.1">ROOF EXTENSION IS SHOWN FOR ONLY REFERENCE. IT CAN BE MODIFIED AS PER THE WORK</text>
<text x="144.1" y="185.8">UNDERTAKEN.</text>
<text x="144.2" y="180.3">TOP SURFACE SHOULD BE OF GRANITE 20MM FOR SMOOTH FUNCTIONING OF ROOF.</text>
<text x="139.3" y="188.6">4.</text>
<text x="144.2" y="188.6">GRADIENT OF 50MM NEED TO BE PROVIDED ALONG THE OUTER LENGTH TO AVOID WATER</text>
<text x="144.2" y="191.4">STAGNANCY IN GUIDE RAIL.</text>
<text x="139.3" y="194.1">5.</text>
<text x="139.3" y="196.9">6.</text>
<text x="144.2" y="196.9">GASKET - EPDM</text>
<text x="144.3" y="194.1">AL PROFILE - POWDER COATED 60X63 MM</text>
<text x="139.2" y="199.7">7.</text>
<text x="139.3" y="202.4">8.</text>
<text x="144.1" y="202.4">ELECTRICAL REQUIREMENT - 220V 5AMP SINGLE PHASE CONNECTION.</text>
<text x="144.1" y="199.7">MOTOR - ITALIAN/GERMAN MAKE</text>
<text x="139.3" y="205.2">9.</text>
<text x="144.3" y="205.2">ALL DIMENSION IN MM.</text>
</g>
<g font-size="1.8">
<text x="46.6" y="28.7">M</text>
<text x="132.2" y="28.7">M</text>
<text x="157.2" y="129.3">M</text>
<text x="242.8" y="129.3">M</text>
</g>
</svg>
